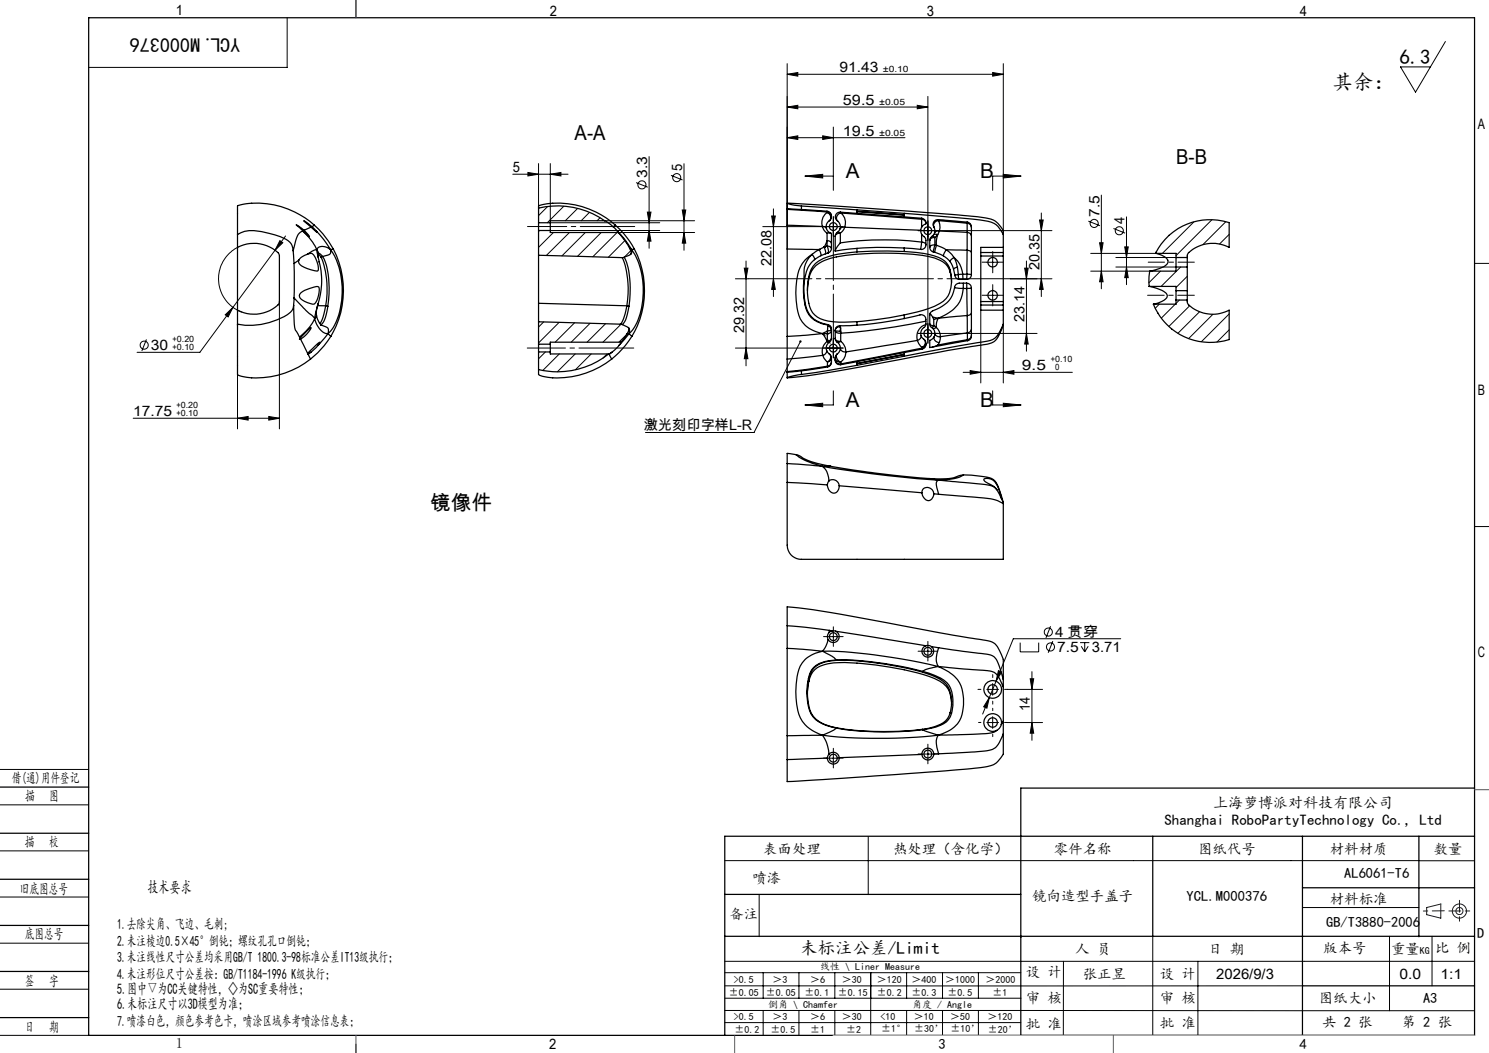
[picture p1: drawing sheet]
<svg xmlns="http://www.w3.org/2000/svg" width="420mm" height="297mm" viewBox="0 0 420 297" stroke-linecap="round" stroke-linejoin="round" font-family="sans-serif">
<g fill="none" stroke="#000" stroke-width=".28">
<path d="M100.4 0v5M81 5v14h-56M222 18v52.2M283 18v48.1M407.7 11.7l-8.4 14.3-4.3-7.1h8.5M222 38.8l3-.5v1zM222 30.2l3-.5v1zM222 21l3-.5v1zM222 38.8h33.3M222 30.2h39.7M222 21h61M232.1 38.3l3 .5-3 .5z"/>
<path d="M235.1 35.8v17.9M258.7 29.7l3 .5-3 .5zM261.7 27.2v68.5M280 20.5l3 .5-3 .5zM144.6 49.1h15.6M148.9 48.6l3 .5-3 .5zM151.9 46.1v16.7M154.4 58.3l-2.5 2.5M155.2 49.1l3-.5v1zM155.2 46.1v16.7h30.9M159 58.2l-4.6 4.6M162.9 58.8l-3.4 3.5"/>
<path d="M166.3 59.9l-2.4 2.4M179.4 51.5l3.3 1.3M182.6 59.8h1l-.5 3zM183.1 44.2v25.8M189.3 49.5l3.2 1.3M192.4 59.2h1l-.5 3.1zM192.9 46.2v24.4M218.2 58.9v24.7M227 49.7l5.1-.5v1zM227 49.7h8.1M283 49.2l5 .5-5 .5zM288 49.7h-8v4"/>
<path d="M310.7 55v26.5M67 69.8a10 10 0 0 0-5.3 9.5 10 10 0 0 0 6.6 8.7M79 67.9l.8 .6-2.2 2.1zM80.5 66.6l-14.8 20.1M152.2 65l-.3 .3M155.2 65h30.9M156.1 65.6l-4.2 4.2M160.6 65.6l-6.5 6.4M165.1 65.6l-6.6 6.6M169.3 61.4l-.9 .9M169.6 65.6l-6.7 6.7M170.6 62.3h25.3"/>
<path d="M174.1 65.6l-6.9 6.8M174.4 65.6h21.5M176.2 67.9l-4.6 4.7M177.9 70.7l-1.8 1.9M183.1 65l.5 3h-1zM192.9 65.6l.5 3h-1zM207.4 78.6h3.7M209.9 75.6h1.1l-.6 3zM210.4 73.6v29.6M215.2 63.9h17.1M217.7 60.9h1l-.5 3zM218.2 78.6l.5 3h-1z"/>
<path d="M233.4 63.9h3.3M235.1 62.3v3.3M260 65h3.4M264.5 65h32.2M278.3 74h3.4M280 72.3v3.3M289 75.6h1l-.5 3zM289.5 73.6v25.5M293.2 62.1h1.1l-.6 2.9zM293.7 78.6l.6 3h-1.1zM293.7 60.1v23.5M296.7 78.6h-11.7"/>
<path d="M307 62.4l3.3 1.3M307.7 71.5h18.2M307.7 76.5h16.6M310.2 68.5h.9l-.4 3zM310.7 76.5l.4 3h-.9zM314.1 64.4l3.3 1.4M314.7 72.6h17M314.7 75.3h17M317.3 69.6h.9l-.5 3zM317.7 61.2v19.1M317.7 75.3l.5 3h-.9zM327.3 76.5l-3.2 3.3"/>
<path d="M333 75.3l-5.5 5.5M334.9 77.9l-3.2 3.2M336.7 62.6l-8.8 8.9M341.8 62l-10.1 10.1M345.8 62.5l-6.5 6.5M346.7 66.1l-2.7 2.7M415.9 74.3h4.1M41.3 95.7l-1.3 3.3M63.5 88.8l2.2-2.1-1.4 2.7zM65.7 86.7l-9.3 12.7h-17.7M78.8 85.1v35.9M153.4 90.8l-1.5 1.4"/>
<path d="M153.8 99.3l-1.9 1.9M157.7 90.9l-5.8 5.8M157.8 99.8l-4.7 4.7M162.1 91l-5.5 5.5M162.2 99.8l-5 5M166.4 91.2l-5.3 5.3M166.8 99.8l-4.5 4.5M170.8 91.3l-5.2 5.2M171.2 99.8l-1.2 1.2M175.2 91.5l-5.1 5M176.7 94.4l-2.1 2.1M207.4 98.2h24.9"/>
<path d="M210.4 98.2l.6 3h-1.1zM225.8 96.3l-13.1 25.7h-30.6M233.4 98.2h3.3M235.1 96.5v3.3M260 94h3.4M264.5 94h28M276.6 87.5v20.5M278.3 83.3h3.4M280 81.6v3.4M283 91.8v16.2M289.5 94l.5 3h-1zM327 85.8l-1.1 1.2"/>
<path d="M331.5 85.8l-3.9 3.9M332.7 84.6l-1 1M335.6 86.3l-5.9 5.8M338.3 87.9l-6.1 6.1M342.1 88.6l-6.8 6.9M346.7 88.5l-7.8 7.9M346.7 93l-3.4 3.5M37.6 118h41.2M67 118l3-.5v1zM67 100.5v20.5M75.8 117.5l3 .5-3 .5zM227 114.2l5.1-.5v1z"/>
<path d="M235.1 110.2v4h-8.1M271.7 105h30.8M273.6 104.5l3 .5-3 .5zM280 110.2v4h8M283 105l3-.5v1zM283 113.7l5 .5-5 .5zM415.9 148.5h4.1M233.4 179.6h3.3M235.1 177.9v3.4M296.3 176.6l-1.3 3.3M260 183.7h3.4M261.7 182v3.3"/>
<path d="M278.3 194.4h3.4M279 196.8l-1.8 4.6M279 196.8l-.6 2.9-.9-.3zM280 192.8v3.3M281 192.2l-2 4.6M281.6 189.2l.9 .3-1.5 2.7zM284.2 194.4h9.9M287.8 181.3v2.6h5.2v-2.6M290.6 191.4h1l-.5 3zM291.1 189.4v19.4M297 180.8l-1.3 3.3M304.7 181.3h2.6"/>
<path d="M305 182.3l1 1.6M306 181.3v2.6M307 182.3l-1 1.6M316.1 180.2h-30.3l-4.8 12M0 217h25M233.4 213.9h3.3M235.1 212.2v3.3M260 212.7h3.4M261.7 211v3.3M278.3 203.8h3.4M280 202.1v3.4M284 203.8h10.1"/>
<path d="M291.1 203.8l.5 3h-1zM0 227h25M0 240h25M244.9 236v16.3M0 253h25M204.4 242.7h195.8M214.1 252.4v11.8M367.4 256h32.8M400.2 242.8h15.7M0 266h25M0 279h25M204.4 271.1h211.5"/>
<path d="M204.4 278.1h163M204.4 274.4h83.5M215.3 274.4v7.1M225.4 274.4v7.1M235.5 274.4v7.1M245.6 274.4v17.6M255.7 274.4v7.1M265.9 274.4v7.1M276 274.4v7.1M300 271.1l-.1 21M325.2 264.1v27.9M337.9 271.1v20.9"/>
<path d="M391.9 264.1v21M403.9 264.1v14M0 292h25M100.4 294.5v2.5M204.4 285l211.5 .1M204.4 288.4h83.5M204.5 281.5h83.5M215.3 285v7M225.4 285v7M235.5 285v7M255.7 285v7M265.9 285v7"/>
<path d="M276 285v7M287.9 292h128"/>
<circle cx="181.1" cy="52.1" r="1.14"/>
<circle cx="190.9" cy="50.1" r="1.14"/>
<circle cx="308.6" cy="63" r="1.15"/>
<circle cx="315.7" cy="65.1" r="1.15"/>
<circle cx="40.7" cy="97.3" r="1.15"/>
<circle cx="295.7" cy="178.3" r="1.14"/>
<circle cx="296.3" cy="182.5" r="1.15"/>
</g>
<g fill="none" stroke="#191924" stroke-width=".28">
<path d="M402.4 256l4-1v4l-4-1z"/>
<circle cx="411.7" cy="257" r="1"/>
<circle cx="411.7" cy="257" r="2"/>
</g>
<g fill="none" stroke="#000" stroke-width=".28" stroke-dasharray="30.5 1.3 1.3 1.3">
<path d="M233.4 63.9h-1.1M235.1 62.2v-1.1M235.1 65.6v1.1M236.7 63.9h1.1M260.1 65h-1.1M261.7 63.4v-1.1M261.7 66.7v1.1M263.4 65h1.1M278.4 73.9h-1.4M280 72.3v-1.4M280 75.6v1.3M281.7 73.9h1.3"/>
<path d="M233.4 98.2h-1.1M235.1 96.5v-1.1M235.1 99.8v1.1M236.7 98.2h1.1M260.1 94h-1.1M261.7 92.4v-1.1M261.7 95.7v1.1M263.4 94h1.1M278.4 83.3h-1.4M280 81.6v-1.3M280 84.9v1.4M281.7 83.3h1.3"/>
<path d="M233.4 179.6h-1.1M235.1 177.9v-1.1M236.7 179.6h1.1M235.1 181.2v1.1M260.1 183.7h-1.1M261.7 182v-1.1M261.7 185.3v1.1M263.4 183.7h1.1M276.7 194.4h-.8M280 191.1v-.8M280 197.8v.8M283.4 194.4h.8"/>
<path d="M233.4 213.8h-1.1M235.1 212.2v-1.1M235.1 215.5v1.1M236.7 213.8h1.1M260.1 212.7h-1.1M261.7 211v-1.1M261.7 214.3v1.1M263.4 212.7h1.1M276.7 203.8h-.7M280 200.4v-.6M280 207.1v.7M283.4 203.8h.6"/>
</g>
<path d="M323.9 73.9h13" fill="none" stroke="#000" stroke-width=".28" stroke-dasharray="30.5 1.3 1.3 1.3" stroke-dashoffset="25.9"/>
<path d="M323.7 83.3h13.2" fill="none" stroke="#000" stroke-width=".28" stroke-dasharray="30.5 1.3 1.3 1.3" stroke-dashoffset="25.8"/>
<path d="M179 63.9h-30.2" fill="none" stroke="#000" stroke-width=".28" stroke-dasharray="30.5 1.3 1.3 1.3" stroke-dashoffset="15.1"/>
<path d="M178.8 98.2h-30.1" fill="none" stroke="#000" stroke-width=".28" stroke-dasharray="30.5 1.3 1.3 1.3" stroke-dashoffset="15"/>
<path d="M232.4 94.2l2.8 4.2" fill="none" stroke="#000" stroke-width=".28" stroke-dasharray="30.5 1.3 1.3 1.3" stroke-dashoffset="29.8"/>
<path d="M285 78.6h-73.9" fill="none" stroke="#000" stroke-width=".28" stroke-dasharray="30.5 1.3 1.3 1.3" stroke-dashoffset="12.6"/>
<path d="M235.1 63.9v34.3" fill="none" stroke="#000" stroke-width=".28" stroke-dasharray="30.5 1.3 1.3 1.3" stroke-dashoffset="15.3"/>
<g fill="none" stroke="#000" stroke-width=".35">
<path d="M25 5h390.9v287h-390.9zM151.9 58.7a23.2 23.2 0 0 1 18.7 3.6M222 57.3l24.1 1.5a506.7 506.7 0 0 1 32 2.7 5.6 5.6 0 0 1 4.9 3.8v.8M222 58.9l4.1 .2M222 59.1l11.3 .7M222 58.9v.2M222 59.1v4.4M226.1 58.1l-2.5-.3-1.6-.5v1.6M226.1 58.1l15.6 1.1M226.1 59.1l7.2 .5M226.1 58.1v1M233.3 59.6a1.41 1.41 0 0 1 1.2 1.5"/>
<path d="M233.3 59.6v.2M233.3 59.8a1.34 1.34 0 0 1 1.2 1.2M233.3 59.9a1.34 1.34 0 0 1 1.2 1.2M233.3 59.9a3.6 3.6 0 0 0-1.3 4M233.3 59.9a1.4 1.4 0 0 1 .6 2.4M233.3 59.8v.1M237 59.8a1.4 1.4 0 0 0-1.4 1.2 1.4 1.4 0 0 0 .9 1.5 2 2 0 0 1-.4 3.1M237 59.8l4.7 .4M237 59.8l.2 .3M241.7 59.7l13.4 1M241.7 59.6l13.4 1M241.7 59.2l13.4 1"/>
<path d="M241.7 59.2v1M67 66.1a8.1 8.1 0 0 1 6.8-.8 22.9 22.9 0 0 1 7.4 2.6 3.3 3.3 0 0 1 1.5 2.8M67 69.8a9.8 9.8 0 0 1 11.7 1.9v13.7a9.2 9.2 0 0 1-10.9 2.5l-.8-.4M67 66.1v25.3M82.7 70.7l.2 3.6M82.9 74.3v9.7M84.3 73.4l-1.4 .9M85.3 65.2l-.9 .6-.4 .6-1.3 4.3M85.3 65.2a13.7 13.7 0 0 1 4 5.2M85.5 65.1l-.2 .1M85.8 64.9l-2.3-1.5 2 1.7M85.8 64.9l1.5 1.8-1.8-1.6"/>
<path d="M86.6 71.8l.5-.2a1.03 1.03 0 0 1 1.3 .3 7.5 7.5 0 0 1 1.4 4.3l-.2 .2a8.7 8.7 0 0 1-5.3-2.1v-.9M86.6 71.8l-1.7 .8-.6 .8M87.7 64.1l-1.9 .8M87.7 64.1l1.8 1.5-.4-.6M88 63.9l-2.3-1.6 2 1.8M88 63.9l1.1 1.1M88.7 63.5l-.7 .4M88.7 63.5a22.8 22.8 0 0 0-21.7-5.4v8M88.7 63.5a24.3 24.3 0 0 1 5.3 6.7M89.1 65l2.3 2.7 1.8 2.7M89.3 70.4l.4 .6v1.6M89.3 70.4l-1.2 .4-1.5 1"/>
<path d="M89.3 70.4l.8 3.6M89.7 71.6l.8 .9M89.8 71.4l1.2 1M90 73.8a24.6 24.6 0 0 1-.7 13.9v1.4M90.5 72.5a23.2 23.2 0 0 1 1.4 13.8M91 72.4a16.4 16.4 0 0 1 1.9 8.7l-.4 5.3M91 72.4l-.5 .1M93.2 70.4a2.49 2.49 0 0 0-3.9 0M93.2 70.4a1.11 1.11 0 0 1-.7 1.6l-1.5 .4M93.2 70.4a21.7 21.7 0 0 1 .2 22.8l-.9 .9M94 70.2l-.8 .2M94 70.2a25.4 25.4 0 0 1-.7 24.7"/>
<path d="M151.9 62.8v-4.8a22.5 22.5 0 0 1 19.1 3.5l2.6 2M151.9 72l23.6 .7M151.9 72v13.5M151.9 62.8v2.2M151.9 65v7M151.9 65h3.3M151.9 62.8h3.3M155.2 62.8v2.2M155.2 65v.6h19.2M170.6 62.3l2.3 1.6M170.6 62.3h-15.4v.5M172.9 63.9l1.1 1.1"/>
<path d="M173.6 63.5l-.7 .4M173.6 63.5l2.4 2.5 1.6 2 1.3 2.2M174 65l2 2.2 2.1 3.2M174 65l.4 .6M174.4 65.6l2 2.5 1.2 1.9M175.5 72.7a23.7 23.7 0 0 1 1.3 13.6M176.1 72.6a18.8 18.8 0 0 1 1.6 10.3l-.3 3.5M176.1 72.6l-.6 .1M177.6 70l.5 .4M177.6 70a1.46 1.46 0 0 1 .2 1.8M177.8 71.8l-1.7 .8M178.1 70.4l.1 .8-.4 .6"/>
<path d="M178.1 70.4a21.5 21.5 0 0 1 .4 22.6l-1.1 1.1M178.9 70.2l-.8 .2M178.9 70.2a25.4 25.4 0 0 1-.7 24.7M222 63.5l10 .4M222 70.2l9 .2M222 63.5v6.7M222 70.2v24.7M229.1 71.8a8.9 8.9 0 0 0-4.4 7.3 17.8 17.8 0 0 0 1.6 11.7 9 9 0 0 0 5.7 3.3M229.1 71.8a6.9 6.9 0 0 0-2.3 6l-.1 1.4a22.2 22.2 0 0 0 .3 6.7M229.1 71.8l.7 1.1-.1 .4M231 70.4h.1M231 70.4l.5 1.1v.6"/>
<path d="M231 70.4l-1.9 1.4M232 63.9a1.03 1.03 0 0 1 1.1 .6M232 63.9l.6 1.2 .7 .7M232.4 69.7l-1.4 .7M232.4 69.7h.1M232.4 69.7l.5 1.2-.1 .7M233.3 67.9l-.9 1.8M233.3 65.8v2.1M233.3 67.9a1.12 1.12 0 0 1 1.2 .7M233.3 67.9v1.5M233.3 69.4a1.19 1.19 0 0 1 1.2 .7M233.3 69.4a2.32 2.32 0 0 1 .3 2"/>
<path d="M233.3 69.4l-.9 .3M233.6 71.4a8.2 8.2 0 0 0-6.7 7.4l-.2 2.4 .1 2.3 .4 2.3M233.9 62.3a1.98 1.98 0 0 0-.8 1.9 1.98 1.98 0 0 0 1.4 1.6v4.3M234.2 65.8h-.9M234.5 61.1l-.2 .8-.4 .4M234.5 70.1a1.43 1.43 0 0 1-.9 1.3M235.6 66.7v4.1l6.1-.7M236.1 65.6l-.4 .4-.1 .7M236.1 65.6l.4-.1 .5 .3M237 65.8v2.7M237 68.5l-.8 1-.6 1.2M237 65.8a1.18 1.18 0 0 0-1.4 .9"/>
<path d="M237.2 60.1l22.8 1.7M237.2 60.1a3.5 3.5 0 0 1 1.1 4M237.2 60.1a1.4 1.4 0 0 0-.9 2.2M238.3 64.1l21.4 .8M238.3 64.1a1.17 1.17 0 0 0-1.4 .5M238.3 64.1l-.3 .6-1 1.1M241.7 71a22.9 22.9 0 0 0-10.9 2.7 7.3 7.3 0 0 0-2.9 5.9 14.6 14.6 0 0 0 1.3 8.6 7.6 7.6 0 0 0 5.9 2.6l6.6-.1M241.7 70.1v.9M241.7 60.2l13.4 1M255.1 60.2l15.1 1.2a36.8 36.8 0 0 1 10.2 1.6 6.3 6.3 0 0 1 2.6 3.1M255.1 70.9l3.5 .3a14 14 0 0 1 8.3 2.9l.9 1.3 .2 .8M255.1 70.9l-4.7-.1-8.7 .2"/>
<path d="M255.1 61.2l4.9 .4M255.1 70l4.6 .3M255.1 70l-7.8-.2-5.6 .3M255.1 60.2v1M255.1 70v.9M260 61.6a1.37 1.37 0 0 1 1.2 1.5 2.1 2.1 0 0 0-1.5 1.9 2.1 2.1 0 0 0 1.2 2.1l.3 .6v1.3M260 61.6v.2M260 61.8a1.27 1.27 0 0 1 1.2 1.2M260 61.8v2.3M260 68.3a89.5 89.5 0 0 0-23 .2M260 66v2.3M260 68.3a1.06 1.06 0 0 1 1.2 .7"/>
<path d="M260 68.3l-.3 2M261.2 69a1.29 1.29 0 0 1-1.5 1.3M262.3 69.7a1.29 1.29 0 0 0 .9 1.3M262.3 67.8v1.9M262.8 66.7l-.5 .6v.5M262.8 66.7l.9 .3M263.2 71a7.1 7.1 0 0 1 5.8 4.9M263.7 67v2.1M263.7 67a1.19 1.19 0 0 0-1.4 .8M263.7 69.1a1.25 1.25 0 0 0-1.4 .6M263.7 69.1l.5 .1M263.7 69.1l-.5 1.9"/>
<path d="M264.2 69.2l2.7 1.2M264.2 69.2l-.6 2M264.5 66.2l-.9-.1-.3 .2M264.5 66.2l-.4 1.6 .1 1.4M264.5 66.2l-.8 .8M264.6 61.9a1.41 1.41 0 0 0-1.3 .9 1.41 1.41 0 0 0 .3 1.5l.1 .8-.1 .7-.8 .9M264.6 61.9l8.2 .7M264.6 61.9l.1 .3M264.7 62.2l8.1 .8M264.7 62.2a1.36 1.36 0 0 0-1.2 1.9M264.7 62.2a4 4 0 0 1 .3 3M265 65.2a1.2 1.2 0 0 0-1.4 .5"/>
<path d="M265 65.2l7.8 .3M265 65.2l-.5 1M266.9 70.4l5.9 .2M266.9 70.4l-.8 1.8M266.9 70.4l1.6 1.4 .6 .8M268 76.8a5.5 5.5 0 0 0-4.4-4 70.3 70.3 0 0 0-19.8-1.2 27.1 27.1 0 0 0-12.8 2.7 6.5 6.5 0 0 0-3 5l-.2 2.7M268 76.8l.4 2.9M268 76.2a9.3 9.3 0 0 1-1.1 8 16.7 16.7 0 0 1-8.1 3.8l-3.7 .8M268 76.2v.6M269 75.9l.3 1.7M269.1 72.6l-1.1 1.2M269.1 72.6l1 2.7"/>
<path d="M269.1 72.6a6.7 6.7 0 0 1 2.5 4.8M269.3 77.6a1.27 1.27 0 0 0 1.4 1.2M270.1 75.3l-1.1 .6M270.1 75.3l.2 2.1M270.3 77.4l-1 .2M270.3 77.4v.8l.4 .6M270.7 78.8h2M271.6 77.4v1.4M271.6 77.4h-1.3M271.7 79.9v1.4M272.7 79.9h-2.1a1.5 1.5 0 0 0-1.4 1.6 7.9 7.9 0 0 1-6.1 6.2 1.27 1.27 0 0 0-.8 1.2v2.7l.4 .8M272.7 79.9a1.39 1.39 0 0 1 1.3 1.3"/>
<path d="M272.7 79.9v1.5M272.7 77.3l1.3 .2M272.7 77.3v1.5M272.7 77.3l-1.1 .1M272.8 62.6a1.33 1.33 0 0 1 1.2 1.4v13.5M272.8 62.6v.4M272.8 63a1.21 1.21 0 0 1 1.2 1.1M272.8 63v2.5M272.8 65.5a1.17 1.17 0 0 1 1.2 1M272.8 65.5v5.1M272.8 70.6a1.15 1.15 0 0 1 1.2 .6M272.8 70.6l-.1 6.7"/>
<path d="M274 77.5a1.33 1.33 0 0 1-1.3 1.3M276.6 71.2h6.4M276.6 72.2h6.4M283 69.8v1.4M283 71.2v1M283 66.1v3.7M283 72.2v12.9M283 69.8h-6.4v17.7h6.4M324.3 76.5l-.2 1.5v2.8M325.9 71.5a4.1 4.1 0 0 1 3.6 2.2v.3a4.4 4.4 0 0 1-3.5 2.1l-1.7 .4M325.9 71.5a17.2 17.2 0 0 1 20.8-8.7v7a9.6 9.6 0 0 0-11.8 2v.8M325.9 71.5h5.8v1.1"/>
<path d="M331.7 72.6v2.7M331.7 75.3v1.2h-7.4M331.7 72.6h3.2M331.7 75.3h3.2M334.9 72.6v2.7M334.9 75.3v6.7M67 91.4v14.2a9.9 9.9 0 0 0 5.2 1 24.9 24.9 0 0 0 15.4-5.3M67 91.5v.2M82.8 86.1v.2a3.8 3.8 0 0 1-2.7 3 20.1 20.1 0 0 1-13.1 2.1M82.8 86.1l.2 5.3a7.5 7.5 0 0 0 1.5 3.7M82.9 84l3.5 3.6 2.4 2.2M82.9 84l-.1 2.1"/>
<path d="M84.5 95.1l.2 .3M84.7 95.4l-.2 .3 .3-.1M84.7 95.4l3-3a7 7 0 0 1-2.9 3.2M84.8 95.6l2 4.1M84.9 82.6a11.2 11.2 0 0 1 4.7-1.8 1.3 1.3 0 0 1 .4 1.7l-.1 .8a3.3 3.3 0 0 1-1.5 2.5 5.5 5.5 0 0 1-3.9-2.1l.1-.7zM86.8 99.7v.1M86.9 100l.7 1.3M87.7 99.4l-.8 .4v.2M87.7 99.4l-.8 .6M88.8 89.8a13 13 0 0 1-4.3 5.3M88.8 89.8a5.2 5.2 0 0 0 3.3 4.3h.4M89.3 89.1l1.2 2.7"/>
<path d="M89.3 89.1l-.5 .7M89.6 86.2l2.3 .1M89.7 97.4l.5-.9-3.4 3.2M89.7 97.4l-2 2M89.7 85.6l-.9 4.2M91.9 86.3l.6 .1M91.9 86.3l-.7 3-1 2M92.5 86.4a7.9 7.9 0 0 1-2 5.2l1 .4a1.33 1.33 0 0 1 1 2.1M92.5 94.1l-2.8 3.3M92.5 94.1l.8 .8M93.3 94.9a25.2 25.2 0 0 1-5.7 6.4M151.9 90.8l23.1 .6"/>
<path d="M151.9 85.5v5.3M151.9 97.1v2.2M151.9 90.8v6.3M151.9 99.3v4.9M151.9 97.1h3.3M151.9 85.5l24.9 .8M151.9 99.3h3.3M155.2 97.1v2.2M155.2 99.3v.5h16.6M171.7 99.8a23.2 23.2 0 0 1-19.8 4.4M171.8 99.8v.2M171.8 100l.7 1.3"/>
<path d="M172.6 99.4l-.8 .4M172.6 99.4l-.8 .6M174.7 97.4l-2.1 2M175 91.4l.5 .1M175.1 96.5l-.4 .9M175.1 96.5h-19.9v.6M175.5 91.5l1.8 .9M176.8 86.3l.6 .1M176.8 86.3a11.6 11.6 0 0 1-1.8 5.1M176.9 94.1h.5M176.9 94.1l-1.8 2.4M177.3 92.4l.3 .9-.2 .8"/>
<path d="M177.3 92.4l.1 .6-.5 1.1M177.4 86.4a8.8 8.8 0 0 1-1.9 5.1M177.4 94.1l-2.7 3.3M177.4 94.1l.8 .8M178.2 94.9l-1.9 2.6-3.8 3.8M222 94.9v6.4M227 85.9a6.8 6.8 0 0 0 6.5 5.8M227.2 85.8a6.9 6.9 0 0 0 6.2 5.7M227.2 85.8l-.2 .1M232 94.1l-10 .8M232 94.1l1.3 2.2M232 94.1h1.4"/>
<path d="M233.2 98.8a1.31 1.31 0 0 1-1.1 1.4M233.3 96.3l.6 .3M233.3 96.3l-.7 .7a3.5 3.5 0 0 0-.5 3.2M233.4 96.2l.5 .3M233.4 94.1h.1M233.4 94.1v2.1M233.4 96.2l-.1 .1M233.4 93.3v.8M233.4 93.3l-1.4 .8M233.4 91.5a1.36 1.36 0 0 1 1.1 1.3M233.4 91.5l.1 .2M233.5 91.9a1.03 1.03 0 0 1 .9 1.2l-1 .2"/>
<path d="M233.5 91.7a1.31 1.31 0 0 1 1 1.1M233.5 91.7v.2M233.5 91.9l-.1 1.4M233.9 96.5a1.99 1.99 0 0 0 0 3.3M233.9 99.8l.6 1.1M233.9 99.8a1.4 1.4 0 0 1-.5 2.3M234.5 95.4l-.2 .8-.4 .3M234.5 95.4a1.18 1.18 0 0 1-1.1 .8M234.5 93.4l-.4 .5-.7 .2M234.5 92.8v2.6M235.6 95.4l.1 .7 .4 .4M235.6 95.4a1.22 1.22 0 0 0 1.5 .9"/>
<path d="M235.6 93.3a1.27 1.27 0 0 0 1.5 .7M235.6 93.2l1.4 .2M235.6 93.2v2.2M236.1 99.8l-.4 .5-.1 .6M236.1 96.5a1.99 1.99 0 0 1 0 3.3M236.1 99.8a1.57 1.57 0 0 0 1 2.3M237 91.9v.2M237 92.1v1.3M237 92.1l-1 .3-.4 .6M237 92.1h.1M237 98.2a1.32 1.32 0 0 0 1.6 1.1M237 92.1l.1 1.3"/>
<path d="M237 93.4h.1M237.1 94v2.3M237.1 96.3a3.7 3.7 0 0 1 1.5 3M237.1 96.3l-.5 .3-.5-.1M237.1 93.4v.6M238.6 99.3a3.4 3.4 0 0 1-1.5 2.8M241.7 91.7l-4.8 .2a1.33 1.33 0 0 0-1.3 1.3M241.7 90.7v1M255.1 88.8l-8 1.4-5.4 .5M255.1 89.8l4.4-1a1.28 1.28 0 0 1 1.7 1.3v1.4l-.3 .6a2.13 2.13 0 0 0-.3 3.6M255.1 89.8l-6.3 1.1-7.1 .8M255.1 99.9l-13.4 2.6"/>
<path d="M255.1 88.8v1M255.1 99.4v1.1M255.1 99.4l-13.4 2.6M258.8 96l.3 .9 1 1.1M258.8 96l-20.2 3.3M259.8 94.6a1.24 1.24 0 0 1-1 1.4M260.1 98.2l-23 4.5M260.1 98.2v.3M260.1 98v.2M260.1 98.5l-5 .9M260.6 95.7l.3 .4 .3 .7M260.6 95.7a1.39 1.39 0 0 1-.5 2.3"/>
<path d="M261.2 96.8a1.39 1.39 0 0 1-1.1 1.7M261.2 97a1.2 1.2 0 0 1-1.1 1.2M261.2 96.8a1.2 1.2 0 0 1-1.1 1.2M261.2 91.5a3.5 3.5 0 0 0-2.4 4.5M261.2 90.6l-13.4 2.3-10.7 1.1M262.3 91.3a.91 .91 0 0 0 1.1 .5M262.4 88.4l.7 1M262.7 92.4a2.01 2.01 0 0 1 1 1.9 2.01 2.01 0 0 1-1.4 1.7v2l10.6-1.9M263.1 89.4l.3 .7M263.1 89.4l1.6 .4M263.4 90.1v1.7M263.4 91.8l.7 .6"/>
<path d="M263.4 91.8l-.7 .6M263.5 94.9a1.34 1.34 0 0 0 1.5 1.7M263.7 94a1.29 1.29 0 0 0 1.6 1M264.1 92.4a3.6 3.6 0 0 1 1.2 2.6M264.1 92.4l-.8 .3-.3-.1M264.5 97.3l-1.5 .6M264.7 89.8l-.5 1.2-.1 1.4M264.7 89.8l-1.3 .3M265 96.6l-.5 .7M265.3 95l-.3 1.6M269.2 81.2l2.5 .1M271.7 81.3a9.2 9.2 0 0 1-6.1 8l-.9 .5"/>
<path d="M271.7 81.3l1 .1M272.7 81.4l.1 7.6M272.8 89l.1 4.9M272.8 89l-8.1 .8M272.9 95.8l-8.4 1.5M272.9 93.9v1.9M272.9 93.9l-7.6 1.1M272.9 95.8v.3M274 81.2v13.6a1.27 1.27 0 0 1-1.1 1.3M274 94.6a1.28 1.28 0 0 1-1.1 1.2M274 92.9a1.16 1.16 0 0 1-1.1 1M274 88.3a1.18 1.18 0 0 1-1.2 .7"/>
<path d="M274 81.2l-1.3 .2M276.6 86h6.4M276.6 85.1h6.4M283 91.8l-.5 1.2a5.8 5.8 0 0 1-2.4 3.5l-1.5 .5-11.2 1.8-20.8 4a243.7 243.7 0 0 1-24.6 3.8M283 91.4l-.5 1.1a5.2 5.2 0 0 1-5.3 3.9l-22.1 4.1M283 86v1.5M283 85.1v.9M283 87.5v4.3M324.1 80.8h.3a9.3 9.3 0 0 1 4.7 2.2l.1 .4a3.6 3.6 0 0 1-3.1 2.2l-.8 .2M324.1 80.8h7.6v1.2M331.7 82v2.6M331.7 84.6v1.2h-6.4"/>
<path d="M331.7 84.6h3.2M331.7 82h3.2M334.9 84.6v.7a8.1 8.1 0 0 0 7.2 3.3l2.1-.2 2.5-.9v8.3a17.3 17.3 0 0 1-21.4-10M334.9 82v2.6M172.5 101.3a23.5 23.5 0 0 1-20 4.7l-.6-.4v-1.4M222 104.8v.2M222 101.3v3.5M222 105v1.6M226.1 105.6l-2.2 .4-1.9 .6M226.1 104.6l-4.1 .4M226.1 104.6v1M232.1 100.2l.3 .9 1 1"/>
<path d="M232.1 100.2l-10.1 1.1M233.4 103.5l-7.3 1.1M233.4 102.1v1.4M234.5 100.9v1.3a1.34 1.34 0 0 1-1.1 1.3M234.5 102.1a1.28 1.28 0 0 1-1.1 1.2l-11.4 1.5M234.5 100.9a1.29 1.29 0 0 1-1.1 1.2M235.6 100.9a1.47 1.47 0 0 0 1.5 2M235.6 101.5a1.3 1.3 0 0 0 1.5 1.2M235.6 100.9a1.3 1.3 0 0 0 1.5 1.2M237.1 102.7v.2M237.1 102.1v.6M241.7 103l-15.6 2.6"/>
<path d="M241.7 102l-4.6 .9M241.7 102v1M255.1 100.5l-13.4 2.5M255.1 100l-13.4 2.6M222 136.1l11.4 .7M222 136.1v15.5a5.3 5.3 0 0 0 1.6 5.3 3.9 3.9 0 0 0 2.5 .9h56.9v-15.7M222 130.7l10 .8M222 130.7v5.4M224.5 128.2l-2.5-.3v2.8M224.5 128.2l1.6 .7a19.5 19.5 0 0 0 8.2 2.6M224.5 128.2a17.4 17.4 0 0 0 7.5 3.3M232 131.5h1.9a287.6 287.6 0 0 0 28.1 3.5"/>
<path d="M232 131.5a4.9 4.9 0 0 1 1.8 4.1M232 131.5l18.4 2.7 14.3 1.2M233.4 136.8a1.99 1.99 0 0 0 2.5 2.1 2.21 2.21 0 0 0 .8-1.9M233.8 135.6l-.4 1.2M233.8 135.6a1.83 1.83 0 0 1 2.9 1.4M236.7 137l23.3 2M260 139a2.23 2.23 0 0 0 2.1 2.2 1.89 1.89 0 0 0 1.3-1.9M260 139a1.68 1.68 0 0 1 1.9-1.6 1.68 1.68 0 0 1 1.5 1.9M261.9 135l2.8 .4M263.4 139.3l1.4 .1M264.7 135.4l-.5 .5-.1 .6 .7 2.9M264.7 135.4l8.6 .8a20.1 20.1 0 0 1 7.1 1.2l.8 .7"/>
<path d="M264.8 139.4a120.5 120.5 0 0 1 16.2 1.7l2 1M271.8 133.9a32.5 32.5 0 0 1 7.9 1.1l.9 .6a16.6 16.6 0 0 1 2.4 6.2M271.8 133.9l-1.8 .5a11.1 11.1 0 0 1-5.5 .7l-2.4-.1M271.8 133.9l-.1 .1a13.3 13.3 0 0 1-7 1.4M281.2 138.1l1.2 2.4M281.2 138.1l-.9-.9-2.3-1.3-.5-.7a2.81 2.81 0 0 1 3.8 1.9l1.1 3.4M282.4 140.5l.6 1.3M283 141.8v.3M222 176.5v-5.3a264.1 264.1 0 0 1 28.3 4.5l18.6 3.5 7.9 1.2a5.5 5.5 0 0 1 4.5 1.9l.1 .3a9.7 9.7 0 0 1 1.6 7v2.1M222 176.5l11.9 1.3M222 176.5v6.4M233.9 178.4l-.3 .3a1.78 1.78 0 0 0 0 1.7"/>
<path d="M233.9 177.8v.6M233.9 177.8l.9 .1M234.8 177.9l-.9 .5M234.8 177.9l.9 .1M235.7 178l25.5 4.1M235.7 178a1.68 1.68 0 0 1 .6 2.7 1.68 1.68 0 0 1-2.7-.3M222 182.9l10 .8M222 182.9v24.6M228 191.4a16.7 16.7 0 0 0 .8 10 8.6 8.6 0 0 0 5.6 3.6l1.6 .4M228 191.4l.1 .1M228.1 191.5a16.6 16.6 0 0 0 .8 9.8 9.1 9.1 0 0 0 7 4M228.1 192.2l-.3 3.6"/>
<path d="M228.1 192.2a5.9 5.9 0 0 1 5.4-5 67.4 67.4 0 0 1 21.6 1.7 29.1 29.1 0 0 1 11 3.9 6.3 6.3 0 0 1 2.3 5.2M228.1 191.5v.7M232 183.7a8.1 8.1 0 0 0-7.2 7.2 22.6 22.6 0 0 0 .9 11.6 10.3 10.3 0 0 0 6.3 4.9M232 183.7l2.7 1.4 1.3 1.1M232 183.7a148.1 148.1 0 0 1 32.7 4.3M233.6 180.4l-.6 1.7-1 1.6M235.9 186.3a9.4 9.4 0 0 0-6.3 2.1l-1 1.7-.5 1.4M235.9 186.3a90.7 90.7 0 0 1 24.3 3.3M236 186.2a9.8 9.8 0 0 0-6.5 2 6.1 6.1 0 0 0-1.5 3.2M236 186.2a91.3 91.3 0 0 1 24.3 3.2M236 186.2l-.1 .1M260.2 189.6a15.2 15.2 0 0 1 6.6 3.3 9.1 9.1 0 0 1 1.2 8.1"/>
<path d="M260.3 189.4a12.3 12.3 0 0 1 7.4 3.9 10.7 10.7 0 0 1 .7 7.9M260.3 189.4l-.1 .2M261.2 182.1a1.66 1.66 0 0 0-.9 2.5 1.66 1.66 0 0 0 2.5 .3 1.66 1.66 0 0 0-.1-2.5M261.2 182.1h.8l.7 .3M262.7 182.4l2.1 .3M264.7 188l-3.4 .8-1 .6M264.7 188l12.9 1.1a4.3 4.3 0 0 1 4.5 2.6l.9 2M264.7 188a9.8 9.8 0 0 1 7.1 9 9.2 9.2 0 0 1-3.4 8.7l-3.7 1.7M264.8 182.7a5.9 5.9 0 0 0-.1 5.3M264.8 182.7l10.1 1.4a12.7 12.7 0 0 1 5.5 1.1l1.1 1.8 1.5 4.7M268.4 198.6v.1M283 193.7v9.7"/>
<path d="M283 191.7v2M222 207.5v6.7M232 207.4l-10 .1M232 207.4a9.7 9.7 0 0 1 1.8 5.3M232 207.4a151.7 151.7 0 0 0 32.7 0M233.4 213.8l-11.4 .4M233.8 212.7l-.4 1.1M233.8 212.7a1.68 1.68 0 0 1 1.8-.4 1.68 1.68 0 0 1 1.1 1.4M235.9 205.3a88.7 88.7 0 0 0 24.3 .4M235.9 205.3l.1 .1M236 205.4l-.8 .5-3.2 1.5M236 205.4a90.9 90.9 0 0 0 24.2 .4"/>
<path d="M236.7 213.7a1.68 1.68 0 0 1-1.6 1.8 1.68 1.68 0 0 1-1.7-1.7M260 212.8l-23.3 .9M260.2 205.7v.1M260.2 205.8l4.5 1.6M263.4 212.7a1.68 1.68 0 0 0-1.8-1.7 1.68 1.68 0 0 0-1.6 1.8M263.4 212.7a1.68 1.68 0 0 1-1.6 1.6 1.68 1.68 0 0 1-1.8-1.5M264.7 207.4a5.7 5.7 0 0 0 .1 5.2M264.8 212.6l-1.4 .1M268 201a5.4 5.4 0 0 1-4.4 4l-3.4 .7M268 201l.4 .2M268.4 201.2l-.4 1.1a7.1 7.1 0 0 1-5.3 3.1l-2.5 .4M281.2 206a4.4 4.4 0 0 1-3.3 .9l-13.2 .5"/>
<path d="M282.4 204.4a2.51 2.51 0 0 0-2.4-3.1 2.51 2.51 0 0 0-2.4 3.1 2.51 2.51 0 0 0 3.6 1.6M282.4 204.4l-.5 1-.7 .6M283 207v3.3a4.6 4.6 0 0 1-1.9 4.9 13.6 13.6 0 0 1-7 1.6l-30.5 2.3-21.6 1.3v-6.2M283 207l-.6 1.3a4.6 4.6 0 0 1-4.8 3.5l-12.8 .8M283 203.4v3.6M283 203.4l-.6 1M0 222h25M0 235h25M325.2 235.9v28.2M367.4 235.9v56.1M400.2 235.9v28.3M415.9 235.9h-211.5v56.1"/>
<path d="M415.9 222.3h-128v69.7M0 248h25M204.4 252.3h83.5M367.4 250.4h48.5M0 261h25M0 274h25M204.4 264.1h211.5M367.4 278.1h48.5M0 287h25"/>
<circle cx="235" cy="63.9" r="1.1"/>
<circle cx="261.7" cy="65.1" r="1.1"/>
<circle cx="280" cy="74" r="1.34"/>
<circle cx="235" cy="98.2" r="1.1"/>
<circle cx="261.7" cy="94.1" r="1.1"/>
<circle cx="280" cy="83.3" r="1.33"/>
<circle cx="235" cy="179.6" r="1.1"/>
<circle cx="261.7" cy="183.7" r="1.1"/>
<circle cx="280" cy="194.4" r="2.51"/>
<circle cx="280" cy="194.4" r="1.34"/>
<circle cx="235" cy="213.8" r="1.1"/>
<circle cx="261.7" cy="212.7" r="1.1"/>
<circle cx="280" cy="203.8" r="1.34"/>
</g>
<path d="M407.4 256.9l-5.9 .1M408.7 256.9h6M411.7 253.9v6" fill="none" stroke="#191924" stroke-width=".28" stroke-dasharray="6.3 1.3 1.3 1.3" stroke-dashoffset="3"/>
<path d="M235 292h180.9" fill="none" stroke="#c0c0c0" stroke-width=".28"/>
<path d="M100.4 0v5M415.9 222.7h4.1M100.4 292v5M207.2 292v5M314 292v5" fill="none" stroke="#00f" stroke-width=".28"/>
<path d="M406.4 255h.1" fill="none" stroke="#0ff" stroke-width=".28"/>
<g fill="#000">
<path d="M225.5 96.1l.4-.1-.1 .3 .1-.3a.34 .34 0 0 1 .2 .5 .34 .34 0 0 1-.5 .1 .34 .34 0 0 1-.1-.5z"/>
<path d="M222 38.8l3-.5v1zM232.1 38.3l3 .5-3 .5z"/>
<path d="M222 30.2l3-.5v1zM258.7 29.7l3 .5-3 .5z"/>
<path d="M222 21l3-.5v1zM280 20.5l3 .5-3 .5z"/>
<path d="M148.9 48.6l3 .5-3 .5zM155.2 49.1l3-.5v1z"/>
<path d="M227 49.7l5.1-.5v1zM227 114.2l5.1-.5v1z"/>
<path d="M283 49.2l5 .5-5 .5zM283 113.7l5 .5-5 .5z"/>
<path d="M79 67.9l-1.4 2.7 2.2-2.1zM63.5 88.8l.8 .6 1.4-2.7zM279 196.8l-1.5 2.6 .9 .3zM281.6 189.2l-.6 3 1.5-2.7z"/>
<path d="M182.6 59.8h1l-.5 3zM183.1 65l.5 3h-1z"/>
<path d="M192.4 59.2h1l-.5 3.1zM192.9 65.6l.5 3h-1zM290.6 191.4h1l-.5 3zM291.1 203.8l.5 3h-1z"/>
<path d="M209.9 75.6h1.1l-.6 3zM210.4 98.2l.6 3h-1.1zM289 75.6h1l-.5 3zM289.5 94l.5 3h-1zM310.2 68.5h.9l-.4 3zM310.7 76.5l.4 3h-.9zM317.3 69.6h.9l-.5 3zM317.7 75.3l.5 3h-.9z"/>
<path d="M218.2 78.6l.5 3h-1zM217.7 60.9h1l-.5 3zM293.7 78.6l.6 3h-1.1zM293.2 62.1h1.1l-.6 2.9z"/>
<path d="M67 118l3-.5v1zM75.8 117.5l3 .5-3 .5z"/>
<path d="M273.6 104.5l3 .5-3 .5zM283 105l3-.5v1z"/>
</g>
<g font-size="5.8">
<text x="394.8" y="18">6.3</text>
<text x="375.8" y="25.2">其余：</text>
<text x="162.1" y="39.5">A-A</text>
<text x="331.8" y="46.1">B-B</text>
<text x="238.6" y="50.3">A</text>
<text x="276.5" y="50.3">B</text>
<text x="238.6" y="114.8">A</text>
<text x="276.5" y="114.8">B</text>
<text x="121.3" y="143.9">镜像件</text>
</g>
<text font-size="5.6" x="67.7" y="10.6" transform="rotate(-180 67.7 10.6)">YCL.M000376</text>
<text font-size="4.9" x="225.7" y="269">未标注公差/Limit</text>
<text font-size="4.7" x="41.6" y="251.8">技术要求</text>
<g font-size="4.2">
<text x="342.2" y="227.9">上海萝博派对科技有限公司</text>
<text x="328.5" y="232.8">Shanghai RoboPartyTechnology Co., Ltd</text>
<text x="33" y="280.4">5.图中▽为CC关键特性，◇为SC重要特性；</text>
<text x="33" y="284.7">6.未标注尺寸以3D模型为准；</text>
</g>
<g font-size="4.1">
<text x="49.6" y="4.3">1</text>
<text x="155.1" y="4.6">2</text>
<text x="261.4" y="4.6">3</text>
<text x="366.6" y="4.6">4</text>
<text x="236.8" y="20.4">91.43</text>
<text x="237.8" y="29.6">59.5</text>
<text x="237.8" y="38.2">19.5</text>
<text x="416.9" y="36.3">A</text>
<text x="144.7" y="48.5">5</text>
<text x="182.5" y="50.2" transform="rotate(-90 182.5 50.2)">3.3</text>
<text x="192.4" y="48.2" transform="rotate(-90 192.4 48.2)">5</text>
<text x="310.1" y="61.1" transform="rotate(-90 310.1 61.1)">7.5</text>
<text x="317.2" y="63.2" transform="rotate(-90 317.2 63.2)">4</text>
<text x="217.6" y="75.2" transform="rotate(-90 217.6 75.2)">22.08</text>
<text x="293.2" y="76.2" transform="rotate(-90 293.2 76.2)">20.35</text>
<text x="209.9" y="93.9" transform="rotate(-90 209.9 93.9)">29.32</text>
<text x="289" y="90.9" transform="rotate(-90 289 90.9)">23.14</text>
<text x="42.6" y="98.8">30</text>
<text x="288.2" y="104.4">9.5</text>
<text x="416.9" y="111.3">B</text>
<text x="37.6" y="117.4">17.75</text>
<text x="181.6" y="121.4">激光刻印字样L-R</text>
<text x="297.6" y="179.7">4 贯穿</text>
<text x="298.2" y="183.9">7.5</text>
<text x="308" y="183.9">3.71</text>
<text x="416.9" y="185.3">C</text>
<text x="290.5" y="200.6" transform="rotate(-90 290.5 200.6)">14</text>
<text x="3.3" y="220.9">借(通)用件登记</text>
<text x="7.1" y="226">描</text>
<text x="13.9" y="226">图</text>
<text x="7" y="238.9">描</text>
<text x="13.8" y="238.9">校</text>
<text x="215.3" y="240.8">表面处理</text>
<text x="251.9" y="240.8">热处理（含化学）</text>
<text x="297.3" y="240.8">零件名称</text>
<text x="337.9" y="240.8">图纸代号</text>
<text x="375.1" y="240.8">材料材质</text>
<text x="404.4" y="240.8">数量</text>
<text x="212.2" y="249">喷漆</text>
<text x="379.2" y="247.6">AL6061-T6</text>
<text x="5.6" y="252">旧底图总号</text>
<text x="291.2" y="254.2">镜向造型手盖子</text>
<text x="334.7" y="254.2">YCL.M000376</text>
<text x="375.1" y="254.9">材料标准</text>
<text x="33" y="261.9">1.去除尖角、飞边、毛刺;</text>
<text x="205.7" y="259.3">备注</text>
<text x="374.1" y="261.4">GB/T3880-2006</text>
<text x="7" y="265">底图总号</text>
<text x="33" y="266.7">2.未注棱边0.5×45°倒钝；螺纹孔孔口倒钝；</text>
<text x="303.3" y="269">人 员</text>
<text x="340.8" y="269">日 期</text>
<text x="373.2" y="268.7">版本号</text>
<text x="392.4" y="269">重量</text>
<text x="404.8" y="268.7">比 例</text>
<text x="416.7" y="264.6">D</text>
<text x="33" y="271.5">3.未注线性尺寸公差均采用GB/T 1800.3-98标准公差IT13级执行；</text>
<text x="289.3" y="275.5">设 计</text>
<text x="7" y="278">签</text>
<text x="13.8" y="278">字</text>
<text x="33" y="276.2">4.未注形位尺寸公差按：GB/T1184-1996 K级执行；</text>
<text x="305.4" y="276">张正昱</text>
<text x="327.2" y="276">设 计</text>
<text x="343.1" y="276">2026/9/3</text>
<text x="394.8" y="276">0.0</text>
<text x="406.3" y="276">1:1</text>
<text x="289.3" y="283">审 核</text>
<text x="327.2" y="282.9">审 核</text>
<text x="372" y="283">图纸大小</text>
<text x="401.4" y="283">A3</text>
<text x="7" y="291">日</text>
<text x="13.8" y="291">期</text>
<text x="33" y="289.4">7.喷漆白色，颜色参考色卡，喷涂区域参考喷涂信息表；</text>
<text x="289.3" y="290.1">批 准</text>
<text x="327.2" y="290">批 准</text>
<text x="373" y="289.8">共 2 张</text>
<text x="395.4" y="289.8">第 2 张</text>
<text x="49.6" y="295.6">1</text>
<text x="154.9" y="296">2</text>
<text x="264.7" y="296">3</text>
<text x="366.6" y="296">4</text>
</g>
<g font-size="2.8">
<text x="400.5" y="269">KG</text>
<text x="231.3" y="273.6">线性 \ Liner Measure</text>
<text x="205.6" y="280.8">±0.05</text>
<text x="207" y="277.2">&gt;0.5</text>
<text x="216" y="280.8">±0.05</text>
<text x="217.9" y="277.2">＞3</text>
<text x="227" y="280.8">±0.1</text>
<text x="228.5" y="277.2">＞6</text>
<text x="236.3" y="280.8">±0.15</text>
<text x="237.5" y="277.2">＞30</text>
<text x="247.4" y="277.2">＞120</text>
<text x="247.4" y="280.8">±0.2</text>
<text x="257.1" y="277.2">＞400</text>
<text x="257.1" y="280.8">±0.3</text>
<text x="266.6" y="277.2">＞1000</text>
<text x="267.3" y="280.8">±0.5</text>
<text x="278" y="277.2">＞2000</text>
<text x="279.9" y="280.8">±1</text>
<text x="207" y="287.8">&gt;0.5</text>
<text x="216.6" y="284.3">倒角 \ Chamfer</text>
<text x="217.9" y="287.8">＞3</text>
<text x="228.5" y="287.8">＞6</text>
<text x="237.5" y="287.8">＞30</text>
<text x="248.4" y="287.8">&lt;10</text>
<text x="257.3" y="284.3">角度 / Angle</text>
<text x="257.8" y="287.8">＞10</text>
<text x="268" y="287.8">＞50</text>
<text x="278.5" y="287.8">＞120</text>
<text x="207.1" y="291.3">±0.2</text>
<text x="217.3" y="291.3">±0.5</text>
<text x="228.5" y="291.3">±1</text>
<text x="238.7" y="291.3">±2</text>
<text x="248.6" y="291.1">±1°</text>
<text x="257.8" y="291.1">±30’</text>
<text x="268.1" y="291.1">±10’</text>
<text x="278.6" y="291.2">±20’</text>
</g>
<g font-size="2.4">
<text x="249" y="20.4">±0.10</text>
<text x="248" y="29.6">±0.05</text>
<text x="248" y="38.2">±0.05</text>
<text x="48.7" y="96.4">+0.20</text>
<text x="48.7" y="98.8">+0.10</text>
<text x="296.4" y="102">+0.10</text>
<text x="297.6" y="104.4">0</text>
<text x="49.8" y="114.9">+0.20</text>
<text x="49.8" y="117.4">+0.10</text>
</g>
</svg>
